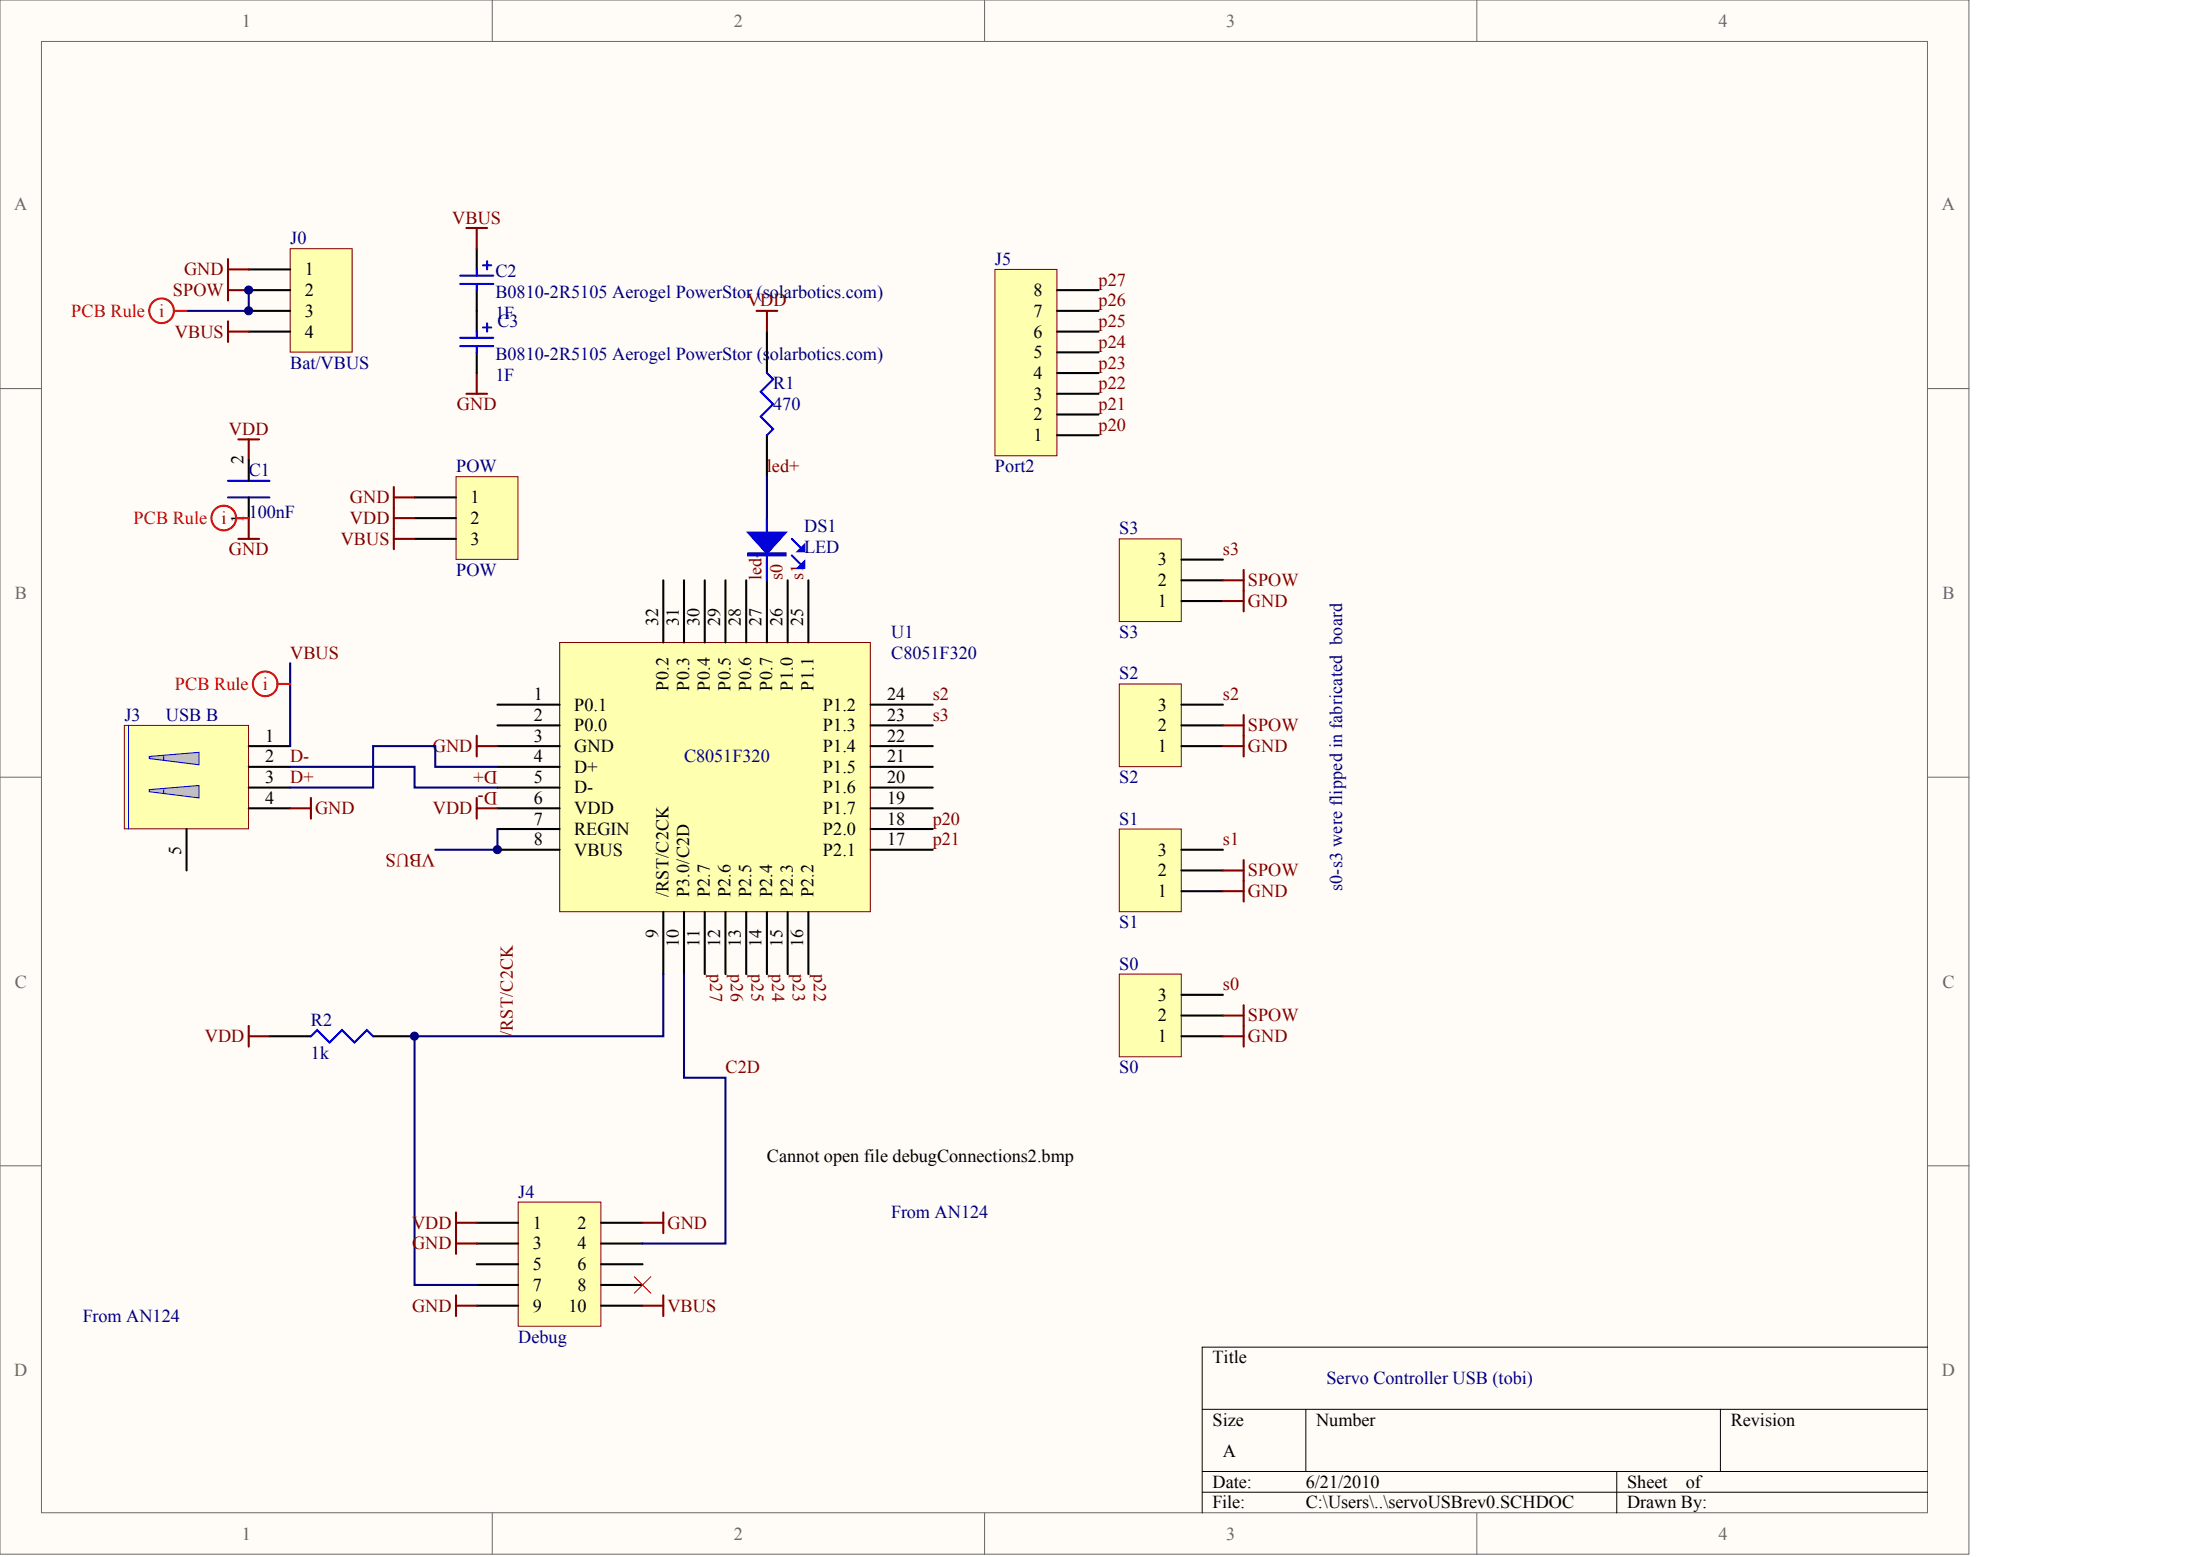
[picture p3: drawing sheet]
<svg xmlns="http://www.w3.org/2000/svg" width="840mm" height="594mm" viewBox="0 0 840 594" stroke-linecap="round" stroke-linejoin="round" font-family="sans-serif">
<g fill="#fffcf8" stroke="#696969" stroke-width=".38">
<path d="M0 0h751.4v593h-751.4z"/>
<path d="M15.8 15.8h719.8v561.4h-719.8z"/>
</g>
<path d="M187.9 0v15.8M375.8 0v15.8M563.6 0v15.8M0 148.3h15.8M735.7 148.3h15.8M0 296.5h15.8M735.7 296.5h15.8M0 444.8h15.8M735.7 444.8h15.8M187.9 577.3v15.8M375.8 577.3v15.8M563.6 577.3v15.8" fill="none" stroke="#696969" stroke-width=".38"/>
<path d="M735.7 514h-276.9v63.3M458.8 537.7h276.9M498.4 537.7v23.8M656.6 537.7v23.8M458.8 561.5h276.9M458.8 569.4h276.9M617 561.5v15.8" fill="none" stroke="#000" stroke-width=".38"/>
<path d="M213.6 245.1h118.6v102.8h-118.6z" fill="#ffffb0" stroke="#800000" stroke-width=".38"/>
<g fill="none" stroke="#000" stroke-width=".79">
<path d="M253.1 221.4v23.7M261 221.4v23.7M269 221.4v23.7M276.9 221.4v23.7M284.8 221.4v23.7M292.7 221.4v23.7M300.6 221.4v23.7M308.5 221.4v23.7M189.9 268.9h23.7M189.9 276.8h23.7M332.2 268.9h23.8M332.2 276.8h23.8"/>
<path d="M189.9 284.7h23.7M189.9 292.6h23.7M332.2 284.7h23.8M332.2 292.6h23.8M189.9 300.5h23.7M189.9 308.4h23.7M189.9 316.3h23.7M332.2 300.5h23.8M332.2 308.4h23.8M332.2 316.3h23.8M189.9 324.2h23.7M332.2 324.2h23.8"/>
<path d="M253.1 347.9v23.8M261 347.9v23.8M269 347.9v23.8M276.9 347.9v23.8M284.8 347.9v23.8M292.7 347.9v23.8M300.6 347.9v23.8M308.5 347.9v23.8"/>
</g>
<path d="M47.5 276.8h47.3v39.4h-47.3z" fill="#ffffb0" stroke="#800000" stroke-width=".38"/>
<path d="M94.9 284.7h15.8M94.9 292.6h15.8M94.9 300.5h15.8" fill="none" stroke="#000" stroke-width=".79"/>
<path d="M49 276.8v39.5" fill="none" stroke="#00f" stroke-width=".38"/>
<path d="M57 288.6l18.9-1.5v4.7l-18.9-2.4z" fill-rule="evenodd" fill="#c0c0c0" stroke="#00f" stroke-width=".38"/>
<path d="M62.5 288.6v1.6" fill="none" stroke="#00f" stroke-width=".38"/>
<path d="M57 301.3l18.9-1.6v4.8l-18.9-2.4z" fill-rule="evenodd" fill="#c0c0c0" stroke="#00f" stroke-width=".38"/>
<path d="M62.5 301.3v1.6" fill="none" stroke="#00f" stroke-width=".38"/>
<path d="M292.7 126.5v15.8M94.9 175.6v7.9M292.7 166.1v15.8M94.9 189.8v7.9M71.2 316.3v15.8M94.9 308.4h15.8" fill="none" stroke="#000" stroke-width=".79"/>
<path d="M292.7 142.3l2.4 2.4-4.8 4.8 4.8 4.7-4.8 4.8 4.8 4.7-2.4 2.4M87 189.8h15.8M87 183.5h15.8" fill="none" stroke="#00f" stroke-width=".79"/>
<path d="M288.7 118.6h7.9M292.7 118.6v7.9M91 167.6h7.9M94.9 167.6v8M94.9 197.7v7.9M91 205.6h7.9M181.9 280.7v7.9M181.9 284.7h8M110.7 308.4h8M118.7 304.5v7.9" fill="none" stroke="#800000" stroke-width=".79"/>
<path d="M189.9 316.3v7.9h-23.8" fill="none" stroke="#000080" stroke-width=".79"/>
<path d="M197.8 458.7h31.5v47.3h-31.5z" fill="#ffffb0" stroke="#800000" stroke-width=".38"/>
<path d="M102.8 395.4h15.9M142.4 395.4h15.8M181.9 466.6h15.9M181.9 474.5h15.9M229.4 466.6h15.8M229.4 474.5h15.8M181.9 482.4h15.9M181.9 490.3h15.9M181.9 498.2h15.9M229.4 482.4h15.8M229.4 490.3h15.8M229.4 498.2h15.8" fill="none" stroke="#000" stroke-width=".79"/>
<g fill="none" stroke="#800000" stroke-width=".79">
<path d="M181.9 304.5v7.9M181.9 308.4h8M94.9 391.4v7.9M94.9 395.4h7.9M174 466.6h7.9M174 462.6v15.8M174 474.5h7.9M245.2 466.6h7.9M253.1 462.6v7.9M174 494.2v7.9M174 498.2h7.9M245.2 498.2h7.9"/>
<path d="M253.1 494.2v7.9"/>
</g>
<path d="M253.1 371.7v23.7h-94.9v94.9h23.7M261 371.7v39.5h15.9v63.3h-31.7" fill="none" stroke="#000080" stroke-width=".79"/>
<path d="M242.1 487.1l6.3 6.3M248.4 487.1l-6.3 6.3" fill="none" stroke="#f00" stroke-width=".38"/>
<path d="M118.7 395.4l2.3-2.4 4.8 4.8 4.7-4.8 4.8 4.8 4.7-4.8 2.4 2.4" fill="none" stroke="#00f" stroke-width=".79"/>
<path d="M427.2 371.7h23.6v31.5h-23.6z" fill="#ffffb0" stroke="#800000" stroke-width=".38"/>
<path d="M450.9 379.6h15.8M450.9 395.4h15.8M450.9 387.5h15.8" fill="none" stroke="#000" stroke-width=".79"/>
<path d="M427.2 316.3h23.6v31.6h-23.6z" fill="#ffffb0" stroke="#800000" stroke-width=".38"/>
<path d="M450.9 332.1h15.8M450.9 324.2h15.8M450.9 340h15.8" fill="none" stroke="#000" stroke-width=".79"/>
<path d="M427.2 261h23.6v31.5h-23.6z" fill="#ffffb0" stroke="#800000" stroke-width=".38"/>
<path d="M450.9 276.8h15.8M450.9 268.9h15.8M450.9 284.7h15.8" fill="none" stroke="#000" stroke-width=".79"/>
<path d="M427.2 205.6h23.6v31.6h-23.6z" fill="#ffffb0" stroke="#800000" stroke-width=".38"/>
<path d="M450.9 213.5h15.8M450.9 229.3h15.8M450.9 221.4h15.8" fill="none" stroke="#000" stroke-width=".79"/>
<path d="M110.7 94.9h23.7v39.5h-23.7z" fill="#ffffb0" stroke="#800000" stroke-width=".38"/>
<path d="M94.9 102.8h15.8M94.9 110.7h15.8M94.9 118.6h15.8M94.9 126.5h15.8" fill="none" stroke="#000" stroke-width=".79"/>
<g fill="none" stroke="#800000" stroke-width=".79">
<path d="M87 98.9v15.8M87 102.8h7.9M87 110.7h7.9M474.6 217.5v15.8M466.7 221.4h7.9M466.7 229.3h7.9M466.7 276.8h7.9M474.6 272.8v15.8M466.7 284.7h7.9M466.7 332.1h7.9M474.6 328.2v15.8M466.7 340h7.9"/>
<path d="M466.7 387.5h7.9M466.7 395.4h7.9M474.6 383.5v15.8"/>
</g>
<path d="M379.7 102.8h23.7v71.1h-23.7z" fill="#ffffb0" stroke="#800000" stroke-width=".38"/>
<g fill="none" stroke="#000" stroke-width=".79">
<path d="M181.9 94.9v7.9M181.9 110.7v15.8M403.4 118.6h15.9M403.4 110.7h15.9M181.9 134.4v7.9M403.4 134.4h15.9M403.4 126.5h15.9M403.4 158.2h15.9M403.4 150.3h15.9M403.4 142.3h15.9M403.4 166.1h15.9M292.7 197.7v7.9"/>
<path d="M292.7 213.5v7.9"/>
</g>
<g fill="none" stroke="#00f" stroke-width=".79">
<path d="M185.9 99.6v3.2M175.6 105.2h12.7M175.6 108.3h12.7M181.9 102.8v2.4M181.9 108.3v2.4M184.3 101.2h3.2M175.6 128.9h12.7M175.6 132.1h12.7M181.9 126.5v2.4M181.9 132.1v2.3M184.3 124.9h3.2M185.9 123.4v3.1"/>
<path d="M292.7 197.7v23.7M302.2 211.9l3.1 3.2M302.2 205.6l3.1 3.2"/>
</g>
<path d="M178 87h7.9M181.9 87v7.9M87 122.6v7.9M87 126.5h7.9M178 150.3h7.9M181.9 142.3v8" fill="none" stroke="#800000" stroke-width=".79"/>
<path d="M94.9 110.7v7.9h-23.7M292.7 181.9v15.8M110.7 253.1v31.6M110.7 292.6h47.5v7.9h31.7M189.9 292.6h-23.8v-7.9h-23.7v15.8h-31.7" fill="none" stroke="#000080" stroke-width=".79"/>
<g fill="#00f" stroke="#00f" stroke-width=".79">
<path d="M285.6 203.2h14.2l-7.1 7.9z"/>
<path d="M304.6 216.7l2.3-2.4v2.4z"/>
<path d="M304.6 210.4l2.3-2.4v2.4z"/>
<path d="M285.6 211.1h14.2v.8h-14.2z" fill-rule="evenodd"/>
</g>
<g fill="none" stroke="#f00" stroke-width=".79">
<path d="M66.4 118.6h4.8M90.2 197.7h4.7M106 261h4.7"/>
<circle cx="61.7" cy="118.6" r="4.7"/>
<circle cx="85.4" cy="197.7" r="4.7"/>
<circle cx="101.2" cy="260.9" r="4.7"/>
</g>
<path d="M174 181.9h23.7v31.5h-23.7z" fill="#ffffb0" stroke="#800000" stroke-width=".38"/>
<path d="M158.2 189.8h15.8M158.2 197.7h15.8M158.2 205.6h15.8" fill="none" stroke="#000" stroke-width=".79"/>
<path d="M150.3 185.8v23.8M150.3 189.8h7.9M150.3 197.7h7.9M150.3 205.6h7.9" fill="none" stroke="#800000" stroke-width=".79"/>
<g fill="#000080" stroke="#000080" stroke-width=".38">
<circle cx="94.9" cy="118.6" r="1.54"/>
<circle cx="94.9" cy="110.7" r="1.54"/>
<circle cx="158.2" cy="395.4" r="1.54"/>
<circle cx="189.8" cy="324.2" r="1.54"/>
</g>
<g font-size="7.1" fill="#800000">
<text x="189.9" y="294.2" transform="rotate(-180 189.9 294.2)">D+</text>
<text x="189.9" y="302.1" transform="rotate(-180 189.9 302.1)">D-</text>
<text x="166.1" y="325.8" transform="rotate(-180 166.1 325.8)">VBUS</text>
</g>
<g font-size="7" fill="#696969">
<text x="92.2" y="10.2">1</text>
<text x="280.1" y="10.2">2</text>
<text x="468" y="10.2">3</text>
<text x="655.9" y="10.2">4</text>
<text x="5.4" y="80.3">A</text>
<text x="741.1" y="80.3">A</text>
<text x="5.6" y="228.6">B</text>
<text x="741.3" y="228.6">B</text>
<text x="5.6" y="376.8">C</text>
<text x="741.3" y="376.8">C</text>
<text x="5.4" y="525.1">D</text>
<text x="741.1" y="525.1">D</text>
<text x="92.2" y="587.4">1</text>
<text x="280.1" y="587.4">2</text>
<text x="468" y="587.4">3</text>
<text x="655.9" y="587.4">4</text>
</g>
<g font-size="7" fill="#800000">
<text x="172.6" y="85.3">VBUS</text>
<text x="70.2" y="105.1">GND</text>
<text x="66" y="113">SPOW</text>
<text x="419.3" y="109">p27</text>
<text x="285.1" y="116.9">VDD</text>
<text x="419.3" y="116.9">p26</text>
<text x="419.3" y="124.8">p25</text>
<text x="66.8" y="128.8">VBUS</text>
<text x="419.3" y="132.7">p24</text>
<text x="419.3" y="140.6">p23</text>
<text x="419.3" y="148.5">p22</text>
<text x="174.3" y="156.5">GND</text>
<text x="419.3" y="156.5">p21</text>
<text x="87.3" y="165.9">VDD</text>
<text x="419.3" y="164.4">p20</text>
<text x="292.7" y="180.2">led+</text>
<text x="133.5" y="192">GND</text>
<text x="133.5" y="199.9">VDD</text>
<text x="130" y="207.9">VBUS</text>
<text x="87.3" y="211.8">GND</text>
<text x="466.7" y="211.8">s3</text>
<text x="476.2" y="223.7">SPOW</text>
<text x="476.2" y="231.6">GND</text>
<text x="110.7" y="251.3">VBUS</text>
<text x="356" y="267.2">s2</text>
<text x="466.7" y="267.2">s2</text>
<text x="356" y="275.1">s3</text>
<text x="476.2" y="279">SPOW</text>
<text x="165.2" y="286.9">GND</text>
<text x="476.2" y="286.9">GND</text>
<text x="110.7" y="290.9">D-</text>
<text x="110.7" y="298.8">D+</text>
<text x="120.2" y="310.7">GND</text>
<text x="165.2" y="310.7">VDD</text>
<text x="356" y="314.6">p20</text>
<text x="356" y="322.5">p21</text>
<text x="466.7" y="322.5">s1</text>
<text x="476.2" y="334.4">SPOW</text>
<text x="476.2" y="342.3">GND</text>
<text x="466.7" y="377.9">s0</text>
<text x="476.2" y="389.7">SPOW</text>
<text x="78.2" y="397.6">VDD</text>
<text x="476.2" y="397.6">GND</text>
<text x="276.9" y="409.5">C2D</text>
<text x="157.3" y="468.8">VDD</text>
<text x="254.7" y="468.8">GND</text>
<text x="157.3" y="476.7">GND</text>
<text x="157.3" y="500.4">GND</text>
<text x="254.7" y="500.4">VBUS</text>
</g>
<g font-size="7" fill="#000080">
<text x="110.7" y="93.2">J0</text>
<text x="379.7" y="101.1">J5</text>
<text x="189.1" y="105.8">C2</text>
<text x="189.1" y="113.7">B0810-2R5105 Aerogel PowerStor (solarbotics.com)</text>
<text x="189.1" y="121.7">1F</text>
<text x="189.9" y="124.8">C3</text>
<text x="189.1" y="137.5">B0810-2R5105 Aerogel PowerStor (solarbotics.com)</text>
<text x="110.7" y="140.6">Bat/VBUS</text>
<text x="189.1" y="145.4">1F</text>
<text x="295.1" y="148.5">R1</text>
<text x="295.1" y="156.5">470</text>
<text x="94.9" y="181.8">C1</text>
<text x="174" y="180.2">POW</text>
<text x="379.7" y="180.2">Port2</text>
<text x="94.9" y="197.6">100nF</text>
<text x="306.9" y="203.1">DS1</text>
<text x="427.2" y="203.9">S3</text>
<text x="306.9" y="211">LED</text>
<text x="174" y="219.7">POW</text>
<text x="340.2" y="243.4">U1</text>
<text x="427.2" y="243.4">S3</text>
<text x="340.2" y="251.3">C8051F320</text>
<text x="427.2" y="259.3">S2</text>
<text x="47.5" y="275.1">J3</text>
<text x="63.3" y="275.1">USB B</text>
<text x="261" y="290.9">C8051F320</text>
<text x="427.2" y="298.8">S2</text>
<text x="427.2" y="314.6">S1</text>
<text x="427.2" y="354.1">S1</text>
<text x="427.2" y="370">S0</text>
<text x="118.7" y="391.3">R2</text>
<text x="118.7" y="404">1k</text>
<text x="427.2" y="409.5">S0</text>
<text x="197.8" y="456.9">J4</text>
<text x="340.2" y="464.9">From AN124</text>
<text x="31.6" y="504.4">From AN124</text>
<text x="197.8" y="512.3">Debug</text>
<text x="506.3" y="528.1">Servo Controller USB (tobi)</text>
</g>
<g font-size="7">
<text x="116.3" y="105.1">1</text>
<text x="116.3" y="113">2</text>
<text x="394.4" y="113">8</text>
<text x="116.3" y="120.9">3</text>
<text x="394.4" y="120.9">7</text>
<text x="116.3" y="128.8">4</text>
<text x="394.4" y="128.8">6</text>
<text x="394.4" y="136.7">5</text>
<text x="394.4" y="144.6">4</text>
<text x="394.4" y="152.5">3</text>
<text x="394.4" y="160.4">2</text>
<text x="394.4" y="168.3">1</text>
<text x="179.6" y="192">1</text>
<text x="179.6" y="199.9">2</text>
<text x="179.6" y="207.9">3</text>
<text x="441.9" y="215.8">3</text>
<text x="441.9" y="223.7">2</text>
<text x="441.9" y="231.6">1</text>
<text x="203.8" y="267.2">1</text>
<text x="338.6" y="267.2">24</text>
<text x="203.8" y="275.1">2</text>
<text x="219.1" y="271.1">P0.1</text>
<text x="314" y="271.1">P1.2</text>
<text x="338.6" y="275.1">23</text>
<text x="441.9" y="271.1">3</text>
<text x="219.1" y="279">P0.0</text>
<text x="314" y="279">P1.3</text>
<text x="441.9" y="279">2</text>
<text x="101.3" y="283">1</text>
<text x="203.8" y="283">3</text>
<text x="219.1" y="286.9">GND</text>
<text x="314" y="286.9">P1.4</text>
<text x="338.6" y="283">22</text>
<text x="441.9" y="286.9">1</text>
<text x="101.3" y="290.9">2</text>
<text x="203.8" y="290.9">4</text>
<text x="338.6" y="290.9">21</text>
<text x="101.3" y="298.8">3</text>
<text x="203.8" y="298.8">5</text>
<text x="219.1" y="294.8">D+</text>
<text x="314" y="294.8">P1.5</text>
<text x="338.6" y="298.8">20</text>
<text x="219.1" y="302.7">D-</text>
<text x="314" y="302.7">P1.6</text>
<text x="101.3" y="306.7">4</text>
<text x="203.8" y="306.7">6</text>
<text x="219.1" y="310.7">VDD</text>
<text x="314" y="310.7">P1.7</text>
<text x="338.6" y="306.7">19</text>
<text x="203.8" y="314.6">7</text>
<text x="338.6" y="314.6">18</text>
<text x="203.8" y="322.5">8</text>
<text x="219.1" y="318.6">REGIN</text>
<text x="314" y="318.6">P2.0</text>
<text x="338.6" y="322.5">17</text>
<text x="219.1" y="326.5">VBUS</text>
<text x="314" y="326.5">P2.1</text>
<text x="441.9" y="326.5">3</text>
<text x="441.9" y="334.4">2</text>
<text x="441.9" y="342.3">1</text>
<text x="441.9" y="381.8">3</text>
<text x="441.9" y="389.7">2</text>
<text x="441.9" y="397.6">1</text>
<text x="292.7" y="443.5">Cannot open file debugConnections2.bmp</text>
<text x="203.3" y="468.8">1</text>
<text x="220.4" y="468.8">2</text>
<text x="203.3" y="476.7">3</text>
<text x="220.4" y="476.7">4</text>
<text x="203.3" y="484.6">5</text>
<text x="220.4" y="484.6">6</text>
<text x="203.3" y="492.5">7</text>
<text x="220.4" y="492.5">8</text>
<text x="203.3" y="500.4">9</text>
<text x="216.9" y="500.4">10</text>
<text x="462.8" y="520.2">Title</text>
<text x="462.8" y="543.9">Size</text>
<text x="502.3" y="543.9">Number</text>
<text x="660.5" y="543.9">Revision</text>
<text x="466.7" y="555.8">A</text>
<text x="462.8" y="567.7">Date:</text>
<text x="498.4" y="567.7">6/21/2010</text>
<text x="621" y="567.7">Sheet</text>
<text x="643.3" y="567.7">of</text>
<text x="462.8" y="575.6">File:</text>
<text x="498.4" y="575.6">C:\Users\..\servoUSBrev0.SCHDOC</text>
<text x="621" y="575.6">Drawn By:</text>
</g>
<g font-size="7" fill="#f00">
<text x="27.2" y="120.9">PCB Rule</text>
<text x="60.8" y="120.9">i</text>
<text x="50.9" y="199.9">PCB Rule</text>
<text x="84.5" y="199.9">i</text>
<text x="66.8" y="263.2">PCB Rule</text>
<text x="100.3" y="263.2">i</text>
</g>
<g font-size="6.9">
<text x="92.9" y="177.1" transform="rotate(-90 92.9 177.1)">2</text>
<text x="92.9" y="199.7" transform="rotate(-90 92.9 199.7)">1</text>
<text x="251.1" y="238.8" transform="rotate(-90 251.1 238.8)">32</text>
<text x="259" y="238.8" transform="rotate(-90 259 238.8)">31</text>
<text x="266.9" y="238.8" transform="rotate(-90 266.9 238.8)">30</text>
<text x="274.9" y="238.8" transform="rotate(-90 274.9 238.8)">29</text>
<text x="282.8" y="238.8" transform="rotate(-90 282.8 238.8)">28</text>
<text x="290.7" y="238.8" transform="rotate(-90 290.7 238.8)">27</text>
<text x="298.6" y="238.8" transform="rotate(-90 298.6 238.8)">26</text>
<text x="306.5" y="238.8" transform="rotate(-90 306.5 238.8)">25</text>
<text x="255.1" y="263.6" transform="rotate(-90 255.1 263.6)">P0.2</text>
<text x="263" y="263.6" transform="rotate(-90 263 263.6)">P0.3</text>
<text x="270.9" y="263.6" transform="rotate(-90 270.9 263.6)">P0.4</text>
<text x="278.8" y="263.6" transform="rotate(-90 278.8 263.6)">P0.5</text>
<text x="286.7" y="263.6" transform="rotate(-90 286.7 263.6)">P0.6</text>
<text x="294.6" y="263.6" transform="rotate(-90 294.6 263.6)">P0.7</text>
<text x="302.5" y="263.6" transform="rotate(-90 302.5 263.6)">P1.0</text>
<text x="310.4" y="263.6" transform="rotate(-90 310.4 263.6)">P1.1</text>
<text x="69.2" y="326.2" transform="rotate(-90 69.2 326.2)">5</text>
<text x="255.1" y="342.4" transform="rotate(-90 255.1 342.4)">/RST/C2CK</text>
<text x="263" y="342.4" transform="rotate(-90 263 342.4)">P3.0/C2D</text>
<text x="270.9" y="342.4" transform="rotate(-90 270.9 342.4)">P2.7</text>
<text x="278.8" y="342.4" transform="rotate(-90 278.8 342.4)">P2.6</text>
<text x="286.7" y="342.4" transform="rotate(-90 286.7 342.4)">P2.5</text>
<text x="294.6" y="342.4" transform="rotate(-90 294.6 342.4)">P2.4</text>
<text x="302.5" y="342.4" transform="rotate(-90 302.5 342.4)">P2.3</text>
<text x="310.4" y="342.4" transform="rotate(-90 310.4 342.4)">P2.2</text>
<text x="251.1" y="357.8" transform="rotate(-90 251.1 357.8)">9</text>
<text x="259" y="361.4" transform="rotate(-90 259 361.4)">10</text>
<text x="266.9" y="361.4" transform="rotate(-90 266.9 361.4)">11</text>
<text x="274.9" y="361.4" transform="rotate(-90 274.9 361.4)">12</text>
<text x="282.8" y="361.4" transform="rotate(-90 282.8 361.4)">13</text>
<text x="290.7" y="361.4" transform="rotate(-90 290.7 361.4)">14</text>
<text x="298.6" y="361.4" transform="rotate(-90 298.6 361.4)">15</text>
<text x="306.5" y="361.4" transform="rotate(-90 306.5 361.4)">16</text>
</g>
<g font-size="6.9" fill="#800000">
<text x="290.7" y="221.4" transform="rotate(-90 290.7 221.4)">led-</text>
<text x="298.6" y="221.4" transform="rotate(-90 298.6 221.4)">s0</text>
<text x="306.5" y="221.4" transform="rotate(-90 306.5 221.4)">s1</text>
<text x="271" y="371.7" transform="rotate(90 271 371.7)">p27</text>
<text x="278.9" y="371.7" transform="rotate(90 278.9 371.7)">p26</text>
<text x="286.8" y="371.7" transform="rotate(90 286.8 371.7)">p25</text>
<text x="294.7" y="371.7" transform="rotate(90 294.7 371.7)">p24</text>
<text x="302.6" y="371.7" transform="rotate(90 302.6 371.7)">p23</text>
<text x="310.5" y="371.7" transform="rotate(90 310.5 371.7)">p22</text>
<text x="195.7" y="395.4" transform="rotate(-90 195.7 395.4)">/RST/C2CK</text>
</g>
<text font-size="6.9" fill="#000080" x="512.2" y="340" transform="rotate(-90 512.2 340)">s0-s3 were flipped in fabricated board</text>
</svg>
